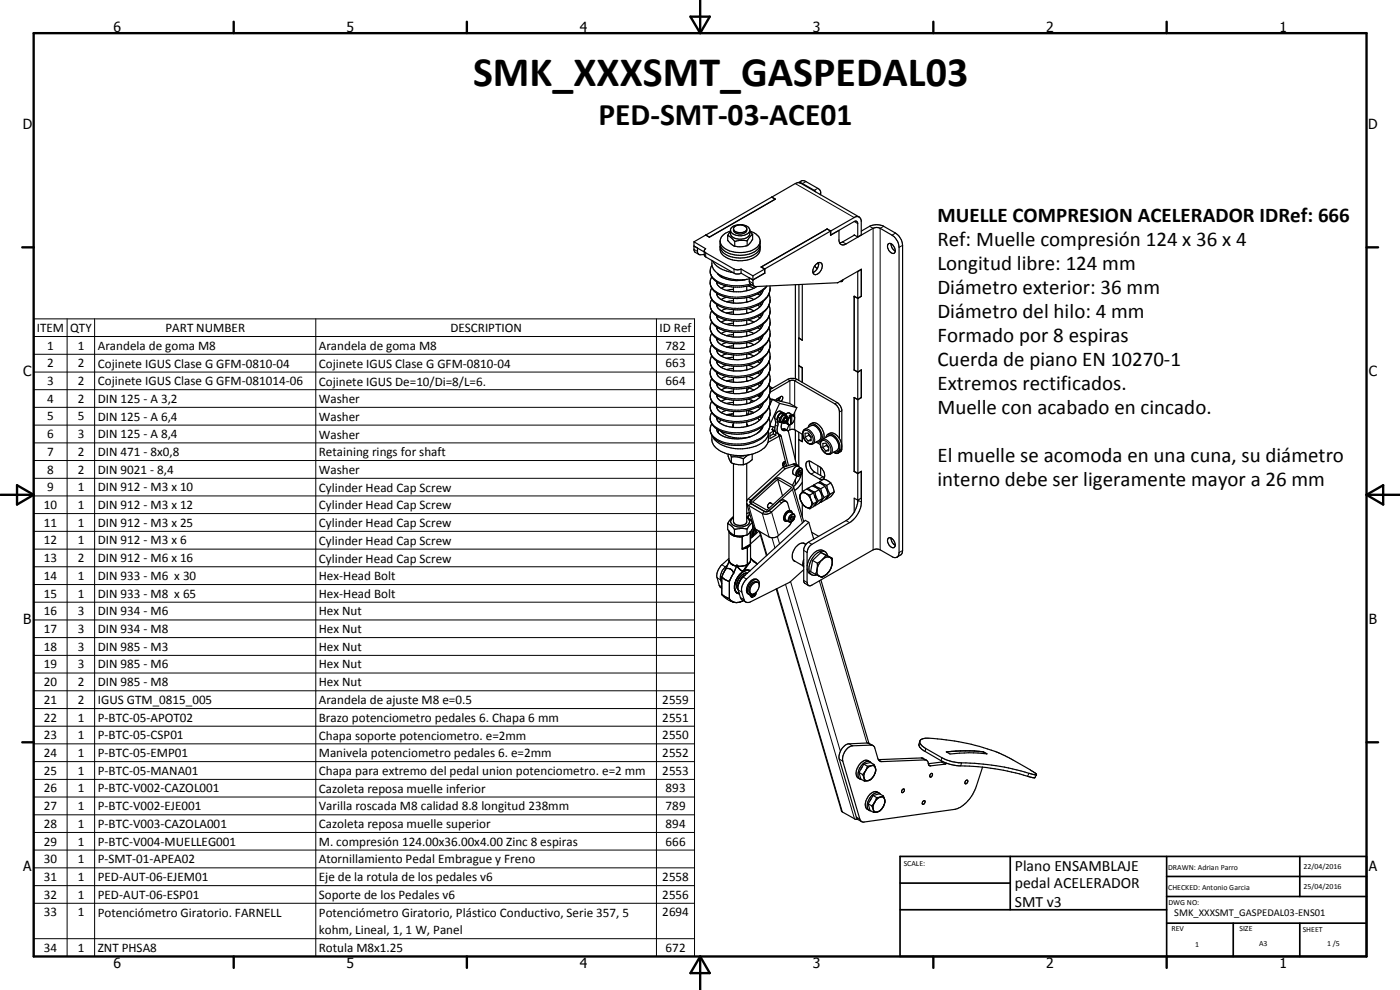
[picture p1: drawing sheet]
<svg xmlns="http://www.w3.org/2000/svg" width="420mm" height="297mm" viewBox="0 0 420 297" stroke-linecap="round" stroke-linejoin="round" font-family="sans-serif">
<g fill="none" stroke="#000" stroke-width=".35">
<path d="M231.6 59.1l1.1 .7M231.6 59.1l-19.8 11.4M231.6 59.1l1.1 .6-19.8 11.5-1.1-.7M231.6 59.1v.1M239.6 54.8l1.2-.6 1.1 .3 4 2.4 .4 .6v1M239.7 54.8l18.1 10.3M244.8 57.6l-.4-.5-3.6-2-1.3-.3-7.9 4.3M246.3 57.9l-.2 .4M208.3 72.6v2.5l.2 .5 1.3 .7M208.3 72.6l3.5 2-.4 .6M211.4 75.6l-3.1-1.8 1 .6 .1 1.5 .4 .5h1.6M211.4 75.2l.4 .7 8.5 4.8 1 .3 1.1-.3"/>
<path d="M211.4 75.2v1.3l.4 .6 8.7 5 1.1 .1 .8-.2M211.8 70.5l-3.5 2.1M211.8 70.5v.1M213.6 78.1a4.7 4.7 0 0 0 3.9 5.1 14 14 0 0 0 7.4 .5M213.7 79.6a3.7 3.7 0 0 0 2 5.4 13.1 13.1 0 0 0 9.9 .5M213.9 78.3a7.6 7.6 0 0 0 6.1 3.5M216.2 73.6a3.2 3.2 0 0 0 2.6 3.2 8.4 8.4 0 0 0 8.9-1.6l.4-.9M218.4 70.7v1.4l.8 .9 1.3 .9M218.4 70.7l1 .6 1.1 1.1M219.2 69.1a2.27 2.27 0 0 0 2.6 1.6 3.6 3.6 0 0 0 3.1-1.2 1.89 1.89 0 0 0-2-2.1 3.4 3.4 0 0 0-3.7 1.5v1.4a3.6 3.6 0 0 0 5.4 .7 1.96 1.96 0 0 0 .4-1.9M219.2 69.4l-.8 1.3M219.2 69.3a3.3 3.3 0 0 0-2.9 3.8 4.6 4.6 0 0 0 2.7 2.2 9 9 0 0 0 8-1l1-1.2 .1-.7"/>
<path d="M220.1 68.6a2.36 2.36 0 0 1 4-.1 1.62 1.62 0 0 1-2.2 1.7 1.8 1.8 0 0 1-1.8-1.2M220.1 68.6a2.38 2.38 0 0 0 3.9 .5l.1-.2M220.1 68.7v.4M220.5 72.4v1.5M224.2 72.3l-2.3-.2-1.4 .3M224.2 72.3v1.4M225 69.4l.9 1M225 69.3a3.6 3.6 0 0 1 3 4.5 5.4 5.4 0 0 1-4.7 2.7 7 7 0 0 1-6.9-2.3l-.3-1.9M225.9 70.4a3.1 3.1 0 0 1-.9 2.6 3.7 3.7 0 0 1-4 1l-.5-.1M225.9 70.4l-.9 .7-.8 1.2M228.1 73.6a3.6 3.6 0 0 1-3.2 4.3 8.4 8.4 0 0 1-8.3-1.8l-.5-1v-1.1M244.5 79.8l.8 .8"/>
<path d="M244.8 79.4a1.15 1.15 0 0 1 1.9-.2 2.53 2.53 0 0 1-2.3 3.1 1.97 1.97 0 0 1 .2-2.7zM245.4 78.9l.3 .5M245.7 78.8l-.4 1.8M248.2 68.7l-19.8 11.4 1.1 .6-3.5 2.1M248.2 68.7l1 .6M248.2 68.7l1.1 .6M248.2 68.7h.1M249.2 69.3v1.3l2.6-1.5v3.2a1.27 1.27 0 0 0 .7 1.1 1.27 1.27 0 0 0 1.4-.2l8.6-4.9 1.6 .2 3.6 2.1a4.7 4.7 0 0 1 2.1 3.6v91.6l-.4 1.2M249.2 69.3l-19.7 11.4M249.2 70.5h.1M249.3 70.5l7.1-4 .6-.2 .4 .8v4M249.3 69.3v1.2"/>
<path d="M256.4 70.6l1 .5M256.4 70.5l-4.4 2.4M257.8 65.1h-1.2l-7.3 4.2M257.8 65.1l.7 1.1v4.3l-1.1 .6M258.5 69.3l2.5-1.4a4.7 4.7 0 0 1 4.2 0l3.6 2a4.6 4.6 0 0 1 2.1 3.7l-.1 92.2-.3 .6-1.3 .8-.7 .1-4.6-2.4-.8-.2-1.1 .3-18.3 10.6a.86 .86 0 0 1-1.1 .1 .86 .86 0 0 1-.4-.9v-4M266.6 73.2l.3-.2a2 2 0 0 1 1.8 2.1 .79 .79 0 0 1-.5 1 .79 .79 0 0 1-1-.5 1.98 1.98 0 0 1-.6-2.4zM267.4 73.2v.2a2.58 2.58 0 0 0 1.3 2M213.6 83.1a3.4 3.4 0 0 0 1.2 4.7l2.7 1.3 2.7 .4M213.6 86.5a3.6 3.6 0 0 0 1.8 5.1M213.6 89.9a3.8 3.8 0 0 0 2 5.2 13.9 13.9 0 0 0 12.5-.6M213.6 93.3a4 4 0 0 0 2.8 5.5 13.6 13.6 0 0 0 11.7-.9M213.6 96.6a3.8 3.8 0 0 0 2 5.3 13.5 13.5 0 0 0 12.5-.6"/>
<path d="M215.1 84.6v.4M215.1 88l.3 1 1.1 .9M215.1 91.4l.2 .8a6.9 6.9 0 0 0 5.2 2.2 12 12 0 0 0 6.4-1.5l1.6-1.4M215.1 94.8v.2a4.4 4.4 0 0 0 4 2.6l1 .1M215.1 98.2a3.2 3.2 0 0 0 2.9 2.5l2.1 .4M215.1 85l.4 .6 .9 .9M215.3 82l1.5 1.3M215.4 91.6a13.5 13.5 0 0 0 11.9 0M215.4 84.8l-.3 .2M215.4 88.2l-.3 .1M215.4 91.6l-.3 .1M215.4 95l-.3 .1"/>
<path d="M215.4 98.3l-.3 .2M216.1 82.5l.4 .6M216.4 86.5l1.6 .6M216.5 89.9l2 .8 1.6 .2M216.5 83.1l.3 .2M216.5 83.1h-.1M216.8 83.3a11.2 11.2 0 0 0 7.3 .5M218 99.4l-1.6 .6M218 96l-1.6 .6M218 92.6l-1.6 .7M218 89.2l-1.6 .7M218 85.8l-1.6 .7"/>
<path d="M220.1 86.1v1.4M220.1 89.5v1.4M220.1 92.9v1.4M220.1 96.3v1.4M220.1 99.7v1.4M220.1 86.8l-2.1 .3M220.1 90.2l-2.1 .4M220.1 93.6l-2.1 .3M220.1 97l-2.1 .3M222.4 82l3.6 2M222.4 80.7l3.6 2.1M222.4 80.7v1.3"/>
<path d="M224.1 85.9v1.3M224.1 89.3v1.3M224.1 92.7v1.3M224.1 96.1v1.3M224.1 99.4v1.4M224.1 87l.4 .1M224.1 90.5l.4 .1M224.1 93.9h.4M224.1 97.2l.4 .1M224.5 99.4l1.8 .6M224.5 96l1.8 .6M224.5 92.6l1.8 .7"/>
<path d="M224.5 89.2l1.8 .7M224.5 85.8l1.8 .7M226 84l-1.1-.6 .1 1.6 1.3 .9M226 82.8v2.5l.2 .5 .4 .2 24.8-1.2 7.1-4v8.1M227.1 86a11.7 11.7 0 0 1-7.6 1.5l-1.5-.4M227.4 88.2l.7 .4M227.4 91.6l.7 .4M227.4 95l.7 .4M227.4 98.3l.7 .5M228.1 97.9l.4 .4M228.1 94.5l.4 .5M228.1 91.1l.4 .5"/>
<path d="M228.1 87.8l.4 .4M228.5 80.1h.1M228.5 80.1l1 .6M228.5 98.3l-1.6 1.4-2.3 1a11.3 11.3 0 0 1-4.5 .4M229.1 87l-1.6 1.1a12.6 12.6 0 0 1-4.9 1.4h-2.4M229.1 87a4.8 4.8 0 0 1-3 2.9 12.3 12.3 0 0 1-6 1M229.1 93.9l-1.1 1.6-1.9 1.2-3.2 1h-2.8M229.1 97.2l-.6 1.1M229.1 90.5l-.6 1M229.5 81.9v.1M229.5 82l-3.5 2M229.5 80.7v1.3"/>
<path d="M230.2 85.9l-1.1 1.1M230.8 88.2a5.2 5.2 0 0 1-2.7 6.3M230.8 91.6a4.9 4.9 0 0 1-1.7 5.6l-1 .7M230.8 95a5.2 5.2 0 0 1-2.7 6.3M230.8 98.3a5.2 5.2 0 0 1-2.7 6.4M231.1 85.8a5.7 5.7 0 0 1-3.8 5.8M238.7 85.5v28.1M239.8 85.4v16l1 .6M240.8 85.3v16.8l-1.1-.6M245.3 80.6l-1.3 1.2M253 83.9l-.4 .6h-.5M256.4 88.9v22.1"/>
<path d="M256.4 88.9l1.1 .6M256.4 88.9l1 .6M257.3 81.4l.1 .1M257.4 81.5v8M257.5 89.5v22.1M258.4 80.8l.1 .1M258.5 88.9h.1M258.5 88.9l-1.1 .6M258.5 80.9v8M258.5 80.9l-1.1 .6M258.5 88.9l-1 .6M213.6 100a4 4 0 0 0 2.8 5.7 14 14 0 0 0 11.7-1"/>
<path d="M213.6 106.8a3.7 3.7 0 0 0 2 5.3l2.1 .8a13.9 13.9 0 0 0 10.4-1.4M213.6 110.2a3.8 3.8 0 0 0 2.4 5.5l1.2 .4a13.7 13.7 0 0 0 10.9-1.2M213.6 113.6a3.8 3.8 0 0 0 2 5.3 13.9 13.9 0 0 0 12.5-.6M213.6 117a4 4 0 0 0 2.8 5.6 13.6 13.6 0 0 0 11.7-.9M215.1 101.6a3.7 3.7 0 0 0 3.4 2.6l2 .3a11.5 11.5 0 0 0 5.6-1l1.6-.9 .8-.9M215.1 104.9a3.5 3.5 0 0 0 3.4 2.7l1.6 .3M215.1 108.4l.2 .7a6.7 6.7 0 0 0 4.8 2.2M215.1 111.8a3.4 3.4 0 0 0 3.1 2.5l1.9 .4M215.1 118.5l.3 1 1.1 .9M215.4 101.7l-.3 .2M215.4 105.2l-.3 .1M215.4 108.5l-.3 .2"/>
<path d="M215.4 111.9l-.3 .2M215.4 115.3l-.3 .2M215.4 118.7l-.3 .2M218 119.8l-1.6 .6M218 116.3l-1.6 .7M218 112.9l-1.6 .7M218 109.6l-1.6 .6M218 106.2l-1.6 .6M218 102.8l-1.6 .6M220.1 103.1v1.4M220.1 106.5v1.4M220.1 109.9v1.4"/>
<path d="M220.1 113.3v1.4M220.1 116.7v1.4M220.1 100.4l-2.1 .3M220.1 103.8l-2.1 .3M220.1 107.2l-2.1 .3M220.1 110.6l-2.1 .3M220.1 114l-2.1 .3M220.1 117.3l-2.1 .3M224.1 102.9v1.3M224.1 106.2v1.4M224.1 109.6v1.4M224.1 113v1.3"/>
<path d="M224.1 116.4v1.4M224.1 119.8v1.4M224.1 100.6l.4 .1M224.1 104l.4 .1M224.1 107.4l.4 .1M224.1 110.8l.4 .1M224.1 114.2l.4 .1M224.1 117.6l.4 .1M224.5 119.8l1.8 .6M224.5 116.3l1.8 .7M224.5 112.9l1.8 .7M224.5 109.6l1.8 .6"/>
<path d="M224.5 106.2l1.8 .6M224.5 102.8l1.8 .6M224.7 116.4l-.6 .8M227.4 101.7l.7 .5M227.4 105.2l.7 .4M227.4 108.5l.7 .5M227.4 111.9l.7 .5M227.4 115.3l.7 .4M227.4 118.7l.7 .4M228.1 118.3l.2 .2M228.1 114.9l.4 .4M228.1 111.5l.4 .4"/>
<path d="M228.1 108.1l.4 .4M228.1 104.7l.4 .5M228.1 101.3l.4 .4M228.1 118.3l-.4 .6 .6-.4M228.3 118.5l.2 .2M228.5 118.7l-1.6 1.4a11.4 11.4 0 0 1-6.4 1.4h-.4M229.1 100.6l-.6 1.1M229.1 107.4a7.3 7.3 0 0 1-6.6 3.9h-2.4M229.1 110.8a4.8 4.8 0 0 1-3 2.9l-2.8 .9-3.2 .1M229.1 114.2a7.2 7.2 0 0 1-6.2 3.8l-2.4 .1a6.9 6.9 0 0 1-5.3-2.3l-.1-.7M229.1 117.6l-.6 1.1M229.1 104l-.7 1.3-1 .9a10.8 10.8 0 0 1-6.3 1.7h-1"/>
<path d="M230.8 118.7l.3 1.9-.3 1.4M230.8 101.7a5.3 5.3 0 0 1-2.7 6.4 12.7 12.7 0 0 1-13.7-.3 3.4 3.4 0 0 1-.8-4.4M230.8 105.2a5.2 5.2 0 0 1-2.7 6.3M230.8 108.5a5.3 5.3 0 0 1-2.7 6.4M230.8 111.9a5.2 5.2 0 0 1-2.7 6.4M230.8 115.3a4.9 4.9 0 0 1-1.7 5.6l-1 .8M231 116l.8 .5M231 117.7l6.1-3.4 1-.2 12.4 7.1 .7 .6 .7 1.5v8.3M231.1 119.7h.2M231.1 116.5h.6M231.1 116.9l5.5-3.2 1.7-.2 .9 .3 12.3 7.1 .6 .8 .5 1.2v12l-.2 .6-.9 .5M231.2 119.7l.5 .4"/>
<path d="M231.2 119.7v.1M231.3 119.7l.5 .2M231.8 119.8l5.2 1.3 2.1 1.2M231.8 119.8l2.2 1.2M231.8 119.8l-1 2.3M233.6 119.4l-.1 .7M234.2 119l-.3 .8-.6 .4M239.7 101.5v8.2l1.1 .6v4.5M239.7 109.8l1.1 .6M239.7 109.8v4.4M239.8 109.7l-.1 .1M239.8 101.4l-.1 .1"/>
<path d="M256.4 111l1.1 .6M256.4 111l1 .7M256.4 119.3l1.1 .6M256.4 111h.1M257.4 119.9l-1-.6v22.2M257.4 111.7v8.2M257.5 111.6l1-.6v8.3M257.5 119.9v22.1M258.4 119.3h.1M258.4 111h.1M258.5 111l-1.1 .7M258.5 111v8.3l-1.1 .6"/>
<path d="M258.5 119.3l-1 .6M213.6 120.4a3.8 3.8 0 0 0 2 5.2l.8 .4M213.6 123.8a4 4 0 0 0 2.8 5.6 13 13 0 0 0 13.6-2.6l.8-1.4M213.6 127.2a3.3 3.3 0 0 0 .3 3.8M213.6 130.6a4.9 4.9 0 0 0 3.9 5.3l1.2 .4 2.7 .4M215.1 121.9a3.3 3.3 0 0 0 3.1 2.6l1.9 .3M215.1 125.3v.2a3.7 3.7 0 0 0 3.4 2.5l2 .3 2-.1a8.7 8.7 0 0 0 6-2.7M215.1 128.7l.4 1.1M215.4 122.1l-.3 .2M215.4 125.5l-.3 .1M215.6 129v.8M216.2 129.3a9.1 9.1 0 0 0 9.1 1.7"/>
<path d="M216.4 126l-.6 .7M216.5 120.4l1.7 .7 1.9 .4M218 123.1l-1.6 .7M218.5 136.2l.4 1.6 .6 1.1M219.2 136.4l.3 .7M219.5 137.1h1.8l1.8 .6M219.5 138.9l1.4 .4 2.2 .1M219.5 137.1v1.8M220.1 120.1v1.4M220.1 123.4v1.4M220.1 126.9v1.3M220.1 127.1l-.2 .6 .1 .5"/>
<path d="M220.1 124.2l-1.5 .4M220.1 120.7l-2.1 .4M220.1 124.1l-2.1 .4M220.9 136.7h.5M221.4 136.7l1.7 .1M223.1 136.7v.1M223.1 137.7v1.7M223.6 136.7l-.5 .1M224.1 127.1l.3 .8M224.1 139.1v17.6a2.47 2.47 0 0 1-3.9 0l-.1-17.6M224.1 123.2v1.3M224.1 126.6v1.3"/>
<path d="M224.1 139.1l-1 .3M224.1 124.2l.8 .1M224.1 121l.4 .1M224.5 123.1l.9 .3M224.7 123.2v1.1M224.8 136.4l-1.7 1.3M224.9 124.3a11.5 11.5 0 0 1-4.8 .5M225.4 123.4l.9 .4M225.4 123.4v.8M225.6 120.1l-.5 .8M225.8 136.2v1.7l-1.7 1.2M226.2 123.7l-.2 .2"/>
<path d="M227.4 125.5l.6 .6M227.4 122.1l.7 .5M228.1 125.1a13.6 13.6 0 0 1-11.7 .9M228.1 125.1l.4 .4M228.1 121.7l.4 .4M228.5 122.1l-1.6 1.3-2 .9M228.6 128.1a5.5 5.5 0 0 1-4.7 3.3 9.8 9.8 0 0 1-8.3-1.4v-.2M228.6 128.7l-1.3 1.3M228.6 128.1v.6M229.1 121l-.6 1.1M229.1 127.8l-.5 .9M229.1 124.4l-.6 1.1"/>
<path d="M230.6 129.3a4.3 4.3 0 0 1-3.2 4.3 12.4 12.4 0 0 1-12.7-1.5l-.8-1.1M230.6 129.8v2a4.9 4.9 0 0 1-3.8 4.1l-2.6 .7-2.8 .1M230.8 125.5a5.3 5.3 0 0 1-2.7 6.4 12.7 12.7 0 0 1-13.7-.4l-.5-.5M230.8 122.1a4.8 4.8 0 0 1 0 3.3M230.8 122l-1 1.7-1.7 1.4M230.9 121.7h.1M231.1 127.8l1.4 .4M232.1 128.1l-.4 .8 .5 .4M232.1 129.4v.8M232.1 130.2l.7 .4M232.1 130.2l-1 .6M232.2 129.3l.5 .2"/>
<path d="M232.2 129.3l-1.1 .7v1.6l1.7-1M232.8 120.1l1.5-1.1a.46 .46 0 0 1 .7 .1 .46 .46 0 0 1-.1 .7l-.6 .6M232.8 129.7v.9M232.8 129.7l1 .6M233.5 125.2v1.3l.5 .2M233.5 125.2l.5 .3M233.6 130.2l2.5 9.7M233.8 130.9l-3.3 1.9M234 125.5v1.2M234 121l5.1 1.3M234 121l-2.9 6.3M234 126.7l.9 .1"/>
<path d="M234.4 124l-.9 1.2M234.4 124h1l.5 .2M234.4 124l.5 .2M234.6 128.7l.3 .1M234.6 128.8l.5 .4 1.1-.1 .4 .4 2.4 9.9M234.8 126.8l-.4 1.3 .2 .7M234.8 128.8h.1M234.9 128.8l.5-.1 .9 .5M234.9 128.8h-.3M234.9 124.2h1M234.9 124.2l-.9 1.3M235 123.8a1.79 1.79 0 0 0-1.8 2.2 4.7 4.7 0 0 1 0 2.9 1.71 1.71 0 0 0 1.1 1.8l2.3 9"/>
<path d="M235 123.8a1.51 1.51 0 0 0-1.7-.2 1.51 1.51 0 0 0-.8 1.5l.2 2.5a2.23 2.23 0 0 0 .1 2.1M235 123.8l.2 .2M235.3 138.6l-.4 .6v.4l.3 .3M235.3 138.6l-.4 .7M235.5 125.4a.4 .4 0 0 1 .6-.1 .4 .4 0 0 1 .1 .6 .53 .53 0 0 1-.4 .7 .53 .53 0 0 1-.6-.5zM235.6 125.5l.4-.1a.7 .7 0 0 1-.6 1l-.1-.5zM235.7 126.9a1.34 1.34 0 0 0 .5-2 1.36 1.36 0 0 0-1 2.1M235.7 126.9l-.5 .1M235.7 126.9l.8 .5M235.7 138.5l-.4 .1M235.8 138.7l-.5 .8-.1 .6M235.9 124.2l.1 .6"/>
<path d="M236 139.5l-.2 .5M236.3 124.9l-.6-.3a1.32 1.32 0 0 0-1.1 2l.5 .3M236.3 126.2v.8l.3 .4M236.5 129.3l.9-.5h.7l2.8 1.5M236.6 127.4l.2 .1M236.8 127.5l-.7 1.5M236.8 123.9l1.4 .7M236.9 124l-.4-.1-.6 .3M236.9 124h.2M237.2 124.8l.1 .2a1.59 1.59 0 0 0-.6 2.3l.6 .1M237.2 124.8l-.7 .9M237.3 127l.3 .2"/>
<path d="M237.3 124.5l.2 .1M237.3 127.4l-.5 .1M237.3 124.5l-.4 .2 .3 .1M237.3 124.5v2.9M237.5 124.6l.1 .2M237.5 124.6h.6M237.6 124.8v2.4M237.6 124.8h.6l.3 .5M238.1 124.6a1.73 1.73 0 0 1-.5 2.6M238.7 129.1v8.9M239.1 122.3l-1 2.3M239.5 139.7l-1.2-.5-3.3 1"/>
<path d="M239.7 129.7v2.2l1.1 .6M239.7 132v7.9M239.8 131.9l-.1 .1M240.8 130.3v2.2l-1.1-.5M241.2 129l2.2-1.3a2.78 2.78 0 0 1 2.9 2.6l.1 1-.3 .7-2.1 1.1a1.92 1.92 0 0 1-2.5-1.1 2.5 2.5 0 0 1-.3-3zM241.6 131.2v-1.2l.9-.1 .9 1.1v1.2l-.9 .1M241.6 131.2l.9 1.1M242 138.7l.9-.4 3 1.7a2.69 2.69 0 0 1 1.1 3.8h-.8l-2.8-1.6a3.1 3.1 0 0 1-1.4-3.5zM242.6 128.2a1.38 1.38 0 0 1 1.1-1.1 1.38 1.38 0 0 1 1.4 .6 3.8 3.8 0 0 1 1.4 4.4M242.7 130.6l.7 .8M242.7 130.6l-1.1 .6M242.8 130.2l-.1 .4"/>
<path d="M243 138.4a3.4 3.4 0 0 0 1.5 3.2l2.9 1.7M243.2 127.3a2.35 2.35 0 0 1 3.5 1.3 3.7 3.7 0 0 1 .5 3.1M243.4 131.8l-.9 .5M244.9 132.6l1.3 .8M246.3 132.4l-.1 .1M246.4 132.3l-.6 .3-.7-.1M246.4 132.2l-.1 .2M246.5 132.1l2.2-1.3a2.84 2.84 0 0 1 3 2.6l-.1 1.2-.2 .4-2.1 1.2a2.49 2.49 0 0 1-2.9-2l-.2-.6 .1-1.2M246.5 132.1l-.1 .1M247 134.2v-1.1l.8-.1 .9 1.1v1.2h-.9M247 134.2l.8 1.1M248 133.6l.7 .8"/>
<path d="M248 133.6l-1 .6M248.1 133.3l-.1 .3M248.4 130.3a2.88 2.88 0 0 1 3.3 2.3 2.15 2.15 0 0 1-.3 3M248.4 130.3l-.5 .9M248.4 130.3a2.14 2.14 0 0 1 3.3 .9l.2 .4M248.7 134.8l-.9 .5M251.4 135.6h-1.1M251.9 131.6l.7 2.2M251.9 135.3a.93 .93 0 0 1-.7 .8 .93 .93 0 0 1-1-.4M252.6 134.1l-.4 1-.8 .5M218.4 157.1v1.7l.7 1 1.3 .9M218.4 157.1l1.3 .8 .7 1"/>
<path d="M220.1 155.4a1.24 1.24 0 0 0-.8 1.3 1.24 1.24 0 0 0 1.1 1.1 4.1 4.1 0 0 0 3.7-.2 1.19 1.19 0 0 0 .9-1.1 1.19 1.19 0 0 0-.9-1.1M220.1 155.1l-1.1 1-.6 1M220.4 158.9v1.8M224.2 158.7l-1.9-.2-1.9 .4M224.2 158.7v1.8M224.6 155.4l1 1.1M224.8 154.6l-.7 .6 .5 .2M224.9 153.9l-.8 .2M225 154.1l-.4 1.3M225.1 159.6h.1M225.2 159.5v8.8l-.2 .5-.7 .5M225.4 150.9l.1 .2"/>
<path d="M225.6 156.2v.3M225.6 159v2.3M225.6 159l-1.4 1.5M225.6 156.5l.3 .3M225.9 156.8v1.8l-.3 .4M225.9 156.8l-.9 .7-.8 1.2M225.9 150.6l7.5-6.8 4.2 2.5-7.4 6.8zM226.3 158.4l-.4 1.2-.1 1.5M226.5 158.5l-.4 .9-.1 1.6M226.6 158.7l-.5 2.1M226.9 158.9l-.4 1.6M227.2 159l-.3 1.1"/>
<path d="M227.8 159.3l-2.6 2.3M227.9 159.4l2.1 7.4M229.5 153.5h.3M230.4 152.1l.4 .3M231.2 150.9l.8 .5M231.4 151l-.1-.1a.81 .81 0 0 0-.8 .5 .81 .81 0 0 0 .2 .9M233.4 143.8l1.5 5M235 140.2l.7 .4M235 140.2l-10.4 9.4-.5 .8M235.7 140.6l-10.6 9.8 .1 .6 4.2 2.5M236 150.5l.4 .5 .6 2.2M236 150.5l-.4-.1-.7 .3-3.3 2.9a2.67 2.67 0 0 1-2.8 .5l-4.3-2.5-.4-.6 1.7 5.7"/>
<path d="M237.2 155.8l.4 .3M237.4 153.3a1.95 1.95 0 0 0-2.2 2.2l.5 .9M237.6 156.6l-.7 1.1-3.3 3a2.62 2.62 0 0 1-2.8 .4l-4.2-2.5-.7-1.6M237.6 154.9v.4M237.6 155.3l-.4 .4M237.6 155.3l.5 .2M237.8 145.6l-3.6-2-1.3-.1-7.2 6.5-.3 .6 .1 .6 3.8 2.2a1.16 1.16 0 0 0 1.5-.2l3.5-3.1 .8-.1 .9 .5M237.8 145.6l.4 .5M237.8 154a.89 .89 0 0 0-.8-.8 .89 .89 0 0 0-.9 .6 1.78 1.78 0 0 0-.3 2.6l.6-.1M238.1 155.5v-.6h-.5l-.4 .5v.6l.4 .1M238.1 155.5l-.5 .6M238.2 146.1l-.4 .8-7 6.4-.8 .2"/>
<path d="M238.2 146l3 10.5M238.4 140.4l1-.5 1.2 .6a1.54 1.54 0 0 1 0 1.7 1.54 1.54 0 0 1-1.5 .7l-.9-.6a1.47 1.47 0 0 1 .2-1.9zM238.7 143.9v1.6M239.2 142.9l-1.4 2.7M239.5 142.1l.4 .3M239.8 140.1l-.4-.5h-.4l-3.3 1M239.8 141.6l-.3 .4M239.8 141.6l.5 .2M239.8 141.2v.4M240.1 149.6l.4 .9M240.3 148.2l-.3 .6 .1 .8M240.3 148.2l-.2 1.3"/>
<path d="M240.3 141.8l.1-.6-.5-.1-.4 .5v.7l.4 .1M240.3 141.8l-.4 .6M240.4 148l-.1 .2M240.4 150.5l.4 .6M240.5 150.5l.5 .9 .8 .7M240.6 141.9a7.7 7.7 0 0 1-2.4 4.1M240.8 141.5v6.1M240.8 151.2v3.9M240.8 144.7l-1.2 1.6-1.1 .9M240.8 147.6l-.4 .4M240.9 151.2l.2 .3M241 147.4l-.2 .2"/>
<path d="M241 147.4l.6 .5M241 147.4l1.1-.7 2 1.2M241.6 147.9l.5 .3M241.6 147.9l-1.1 .1M241.6 151.9l.2 .2M241.8 152.1l.3 .2M242.1 148.2l.9 .3M242.1 148.2l1.1 1.4M242.1 152.3l.9 .4M242.5 146.5l1.2-.7 2.1 1.1M242.5 146.5l.7 .5 1.3 .7M242.5 146.5l-.3 .3"/>
<path d="M242.7 156.7l-18.6 17a4.3 4.3 0 0 0-1.5 3.9l.8 2.5 .5 .6M242.7 156.7l-1-.6-18.7 17-1.3 1.9M242.7 156.7l1.5 5.1M243 148.5l.3 1.1M243.2 149.6l.4 1.3-.2 1.1M243.3 149.6l.7 1.6M243.4 152l-.4 .7M243.4 152l-.5 .4-.8-.1M243.6 159.7l2.1 1.2M244 151.2l-.6 .8M244.1 147.9l1 2.6M244.1 147.9l-1.1 .6"/>
<path d="M244.3 145.5l.8 .6 1.2 .5M244.3 145.5l1.2-.7 2.1 1.1M244.3 145.5l-.3 .3M244.3 151.7l.2 .1M244.4 148.8l.4 .7M244.5 148.9l.2 .5M244.5 147.7l.3 1.1 .8 1.5M245.1 150.5l-1 1.5-1.1 .7M245.1 150.5l-1.1 .7M245.6 150.3l-1.1 1.5M245.8 146.9l-1.3 .8M245.8 146.9l.5 1 .5 1.7"/>
<path d="M246.1 144.4l1.2-.6 .9 .3 1.1 .8M246.1 144.4l.8 .7 1.2 .5M246.1 144.4l-.4 .4M246.1 150.7h.2M246.3 140.3v2.4M246.3 146.6l.4 1.4 .6 1.3M246.8 149.6l-1 1.4-1.3 .8M246.8 149.6l-1.2 .7M247.3 149.3l-1 1.4M247.6 145.9l.7 1.6 .3 1.1M247.6 145.9l-1.3 .7M247.9 149.6l.2 .1"/>
<path d="M248.1 145.6l.3 1.4 .7 1.3M248.6 148.6l-1 1.4-1.3 .7M248.6 148.6l-1.3 .7M249.1 148.3l-1 1.4M249.3 144.9l.7 1.2 .3 1.5M249.3 144.9l-1.2 .7M250.3 147.6l-1 1.4-1.2 .7M250.3 147.6l-1.2 .7M256.4 141.4l1.1 .6M256.4 141.5l1 .6M256.4 141.4v.1M257.4 142.1v8.6"/>
<path d="M257.5 142l1-.6v9.3a7.8 7.8 0 0 1-3.5 6.1l-11.3 6.5a3 3 0 0 0-1.5 2.5v4M257.5 150.1a8 8 0 0 1-3.6 6.1l-11.3 6.5a3.6 3.6 0 0 0-1.4 2.1v9.6l.3 .6 1.1 .7M258.4 141.5h.1M258.5 141.5v8l-1.1 .6-1-.6v4.2M258.5 141.5l-1.1 .6M216.6 173.1l1 .8 1.3 .6M216.6 173.1v5.2M216.6 178.3l1 .8 1.3 .5M216.6 178.3a6.5 6.5 0 0 0 3.8 2.4M217.9 170.6a1.92 1.92 0 0 1 2.3 1.3M217.9 170.6l-1.3 2.5M218.4 169.5a4.6 4.6 0 0 0-1.8 5.6"/>
<path d="M218.8 167.6l-2.1 1.9a4.3 4.3 0 0 0-1.5 3.9l.6 2.2 .8 .9M218.9 174.5v5.1M218.9 179.6a2.94 2.94 0 0 0 4.2 .6M219 168.7l-.1-.4-1 2.3M219 168.7l1 .8M219 168.7l.8 .8M219 168.7l.3 .3M219.4 169.2l.4 .3M219.8 169.5l1 .3M220 169.5l.8 .3M220 169.6l.8 .2M220.2 171.9l-1.3 2.6"/>
<path d="M220.5 176.1l.3 1.2 .5 .5M220.5 176.1h-.1M220.5 176.4l.1 .7M220.5 176.9l.4 .8M220.5 175.3v1.6M220.5 175.4l-.1 .4M220.5 175.4v.5M220.5 175.3v.8M220.6 177.2l.3 .5M220.6 174.9l-.1 .4M220.7 177.2l.2 .3M220.8 174.4l-.2 .5"/>
<path d="M220.9 177.7l.4 .4M220.9 174.2l-.4 1.2M220.9 174.1l-.4 1.3M220.9 177.5l.4 .3M221 174l-.4 .9M221.1 175.7l.4 .1M221.1 175.7l.3 1M221.2 169.6l-.4 .2M221.2 169.6v.2M221.2 169.8l1.3 1.4h.7M221.2 169.6l-1 2.3M221.3 177.8l.5 .2"/>
<path d="M221.3 178.1l.6 .1M221.3 178.1l-.2-.2 .8 .2M221.3 173.3l-.4 .9M221.4 176.8l.1 .1M221.4 173.2l-.4 .8M221.4 173.1l-.5 .9M221.5 175.8l.1 1.2 .6 2.3 .4 .6 1.2 .7M221.6 173.8l-.5 1.8 .3 1.2M221.9 172.5l-1 1.6M222 172.4l-.6 .8M222.1 173.1l-.3 .4M222.1 173.1l-.8 1.5-.2 1.1"/>
<path d="M222.2 172.2l-.3 .3M222.6 172.6l-.5 .5M222.7 161v3.7M222.7 161a3.5 3.5 0 0 1-3.9-1.7l.1 9.1M223 171.5l-.8 .7M223.2 171.4l-1.3 1.1M223.2 171.4l-.6 .5M223.3 160.7l-.6 .3M223.5 172l-.9 .6M223.7 172.5a4.5 4.5 0 0 0-2.2 3.3M224.1 164.3l-1.4 .4M224.2 160.5l-1.9 .3-1.9-.1"/>
<path d="M224.3 171l.7 .2M224.3 164.2v5.1M224.3 169.3l-1.4 .5h-1.7M224.3 169.3l-1.1 1.9M224.3 171l-1 .3-1.1 .9M224.3 172h-.8M224.4 171l-1.2 .4M224.4 169.3h.1M224.7 164l-.5 .3M224.9 163.7a3.3 3.3 0 0 1-2.2 1M225 171.3l-.8-.2-1 .3M225 168.7l-1.8 2.5"/>
<path d="M225.1 163.5l-.2 .2M225.2 178.5v.4l.4 .3M225.2 163.3l-.1 .2M225.2 163.3l-.3 .4M225.2 163.3l-2.5 1.4M225.2 167.4l.9 1.1 1.1 .8M225.7 168l1.4 1.1M225.8 178.7l.2 .1M226 178.8v.4h-.4M226 178.3l-.2 .4M226.1 178.4v.4l.3 .1M226.1 178.4l.3 .2"/>
<path d="M226.3 178.2l-.2 .2M226.4 178.6v.3M226.5 178.1l-.1 .5M226.9 177.8v.5l-.5 .6M227.3 174a2.74 2.74 0 0 0-2.9 2.5 1.29 1.29 0 0 0 1.1 2l.1 .7M227.3 174l.6 .8v.9M227.4 174a1.97 1.97 0 0 0-2.7 1.1 2.19 2.19 0 0 0-.1 3.1l.2 .2M227.4 174.8a1.68 1.68 0 0 0-2.4 1.2 1.45 1.45 0 0 0 .5 2.2M227.9 175.7l-.1-.5a1.14 1.14 0 0 0-1.1-.5 1.14 1.14 0 0 0-.9 .7 1.78 1.78 0 0 0-.1 2.9h.3M227.9 175.7a3.1 3.1 0 0 1-1.9 2.6M228.2 160.5l-3 2.7M232.9 176.7l19.6 66.7 4.1 2.4h.8"/>
<path d="M238.2 168.1l2.8 1.7M241.1 162.9l.7 .5M241.2 167.9l-.3 1.1 .3 1.2M241.2 169v.9M241.2 170.9l-4.1 3.8-11.9 5.9-1.3 .1M241.7 163.2a1.94 1.94 0 0 0-2.7 .8 3.1 3.1 0 0 0-.5 4.4h.2M243.6 172.5l.5 .1 1-.1M243.9 168.1l-.6 3.4 1.5 .8M243.9 168.1l1.4 .9M244.8 172.3l.9 .5M245.2 170.8l-.4 1.5M245.2 170.8v1l.5 1"/>
<path d="M245.3 169l-.1 1.8M245.7 172.8l.2 .1M246.4 165.8l1.5 .8M246.4 165.8l-2.5 2.3M246.4 165.8l3.4 1.8M246.4 174l14.4 49M246.5 168.2l-1.2 .8M246.5 168.2l-.9 1.4-.4 1.2M246.8 167.9l-.3 .3M247.6 165.5a2.45 2.45 0 0 0-3.4 .5 5.1 5.1 0 0 0-1.6 5.7l1 .8M247.9 166.6l-1.1 1.3M247.9 166.6l1.1 .6"/>
<path d="M248.2 172.2l-1.5 1.1-.8-.4M248.2 172.2a2.17 2.17 0 0 1-2.3 .7M248.4 166.8a1.69 1.69 0 0 0-1.2-1.5 1.69 1.69 0 0 0-1.8 .5 5.4 5.4 0 0 0-2.2 6.3l.4 .4M249 167.2l.8 .4M249 167.2a1.84 1.84 0 0 1 .7 2.1M249 167.2a2.15 2.15 0 0 0-2.2 .7M249.4 170.5l-.4 .7M249.7 169.3l-.5 1.6-1 1.3M249.8 167.6l-.1 1.7M266.6 161.5a1.72 1.72 0 0 1 2.1 1.9 .79 .79 0 0 1-.5 1 .79 .79 0 0 1-1-.4 2.19 2.19 0 0 1-.6-2.5zM267.4 161.4l.3 1.3 1 .9M257.8 231.8l1.1 .6"/>
<path d="M257.8 231.8l.5 2 1.1 .6M258.7 230.3l-.4 .5M258.9 232.4l.5 1.3M259.2 229.3l1.1 .6M259.2 229.3l-1.4 2.5M259.2 229.3l2-.5 1.1 .6M259.4 233.7v.7M259.4 233.7l.5 .5h.7M259.6 231.5l-.7 .9M259.6 231.6l-.4 1.3 .2 .8M259.8 231.3l-.2 .3M260.3 229.9l1.9-.2 .5 .8"/>
<path d="M260.3 229.9l-.5 1.4M260.6 234.2l-1.2 .2M260.8 223l-6 .2a4.1 4.1 0 0 0-2.9 4.6l5.4 18M260.8 223l1.2 .7M261 234.1l-.4 .1M261.1 228.6a2.92 2.92 0 0 0-3.2 2.1l-.3 .7a1.64 1.64 0 0 0 1 2.5M261.1 228.6a1.83 1.83 0 0 0-2.7 .3 3.6 3.6 0 0 0-1.1 4.4l.8 .5M261.1 228.6l.3 .3M261.4 239.6l-.3 .6M262 238.7l1.1 .6M262 238.7l-1.4 2.5M262 238.7l2-.5 1.1 .6"/>
<path d="M262.1 233l-.7 .8-.8 .4M262.1 233l-1 1M262.3 229.4l-.2 .1a3.6 3.6 0 0 0-2.3 1.8M262.3 229.4l.4 1.1M262.3 232.7l-.2 .3M262.7 230.5a2.27 2.27 0 0 1-.4 2.2M262.7 230.5l.1 .4M262.8 231l-.5 1.7M263.1 239.3l-.4 1M263.6 227.9l13.1-.5 1.4 .7M263.9 238a2.24 2.24 0 0 0-3.5 1.2 2.68 2.68 0 0 0-.1 3.6l.6 .4M263.9 238a2.99 2.99 0 0 0-3.4 2.5 2.35 2.35 0 0 0 .3 2.7"/>
<path d="M263.9 238l.3 .3M265.1 238.8l-2 .5M265.1 238.8l.4 1.1M265.5 239.9a1.23 1.23 0 0 0-1.1-.9 1.23 1.23 0 0 0-1.2 .8l-.5 .5M265.5 239.9l.1 .8-.6 1.4M265.5 239.9v1.2l-.5 1M270.8 237l.4-.3a.56 .56 0 0 1 .1 .7 .56 .56 0 0 1-.7 .3zM276 222.4l-.2 .9a2.89 2.89 0 0 0 1.9 2.2l4.7 2.8a13.6 13.6 0 0 0 5.9 1.5 84 84 0 0 1 22 3.6l.3-.1 .5-.9M276 222.4a2.76 2.76 0 0 0 1.8 2.2l5.1 2.9a13.4 13.4 0 0 0 5.4 1.4 77 77 0 0 1 22.1 3.6l.7-.1M276 222.4l.9-.7a49.6 49.6 0 0 1 14.6 1.6l7.2 2.2 2.9 1.2 8.5 4.8 1 .9M278.6 229.2l-.2-.8-.6-.4-13.4 .5-.7-.4-1.2-3.9-.6-.6-6 .2a4.2 4.2 0 0 0-3 4.6l5.2 17.4 .5 .7M279.2 232.3l.4-.3 .3 .2-.1 .5-.5 .5-.3-.4z"/>
<path d="M282.9 228.5l-4.3 .7M284 229l-.3 .3-4.4 .5-.5-.1-.2-.5M289.9 234.2l.4-.1a.65 .65 0 0 1 0 .7 .65 .65 0 0 1-.7 .3v-.4zM291.1 225.3l-7.1 .3M293.8 225.5l-4.1-.2-5.7 .3 1.1 .6 5.7-.4 5.4 .4-1.1-.6M293.8 225.5l1.3 .1M293.8 225.4l1.3 .2M294.9 230.2l-1.9 5.7a9.9 9.9 0 0 1-6.7 7l-27.2 3.8-.5-.2M295.1 225.6l1.1 .6M295.1 225.6h.1M257.3 245.8l1.3 .7M260.6 241.2l1.1 .6"/>
<path d="M260.6 241.2l.5 2 1.1 .6M260.8 243.2l.5 .1M261.7 241.8l.5 1.3M262.1 243.1l.1 .7M262.2 243.1a.95 .95 0 0 0 1.1 .5M262.5 240.7l-.5 1.3 .1 1.1M262.5 240.7l-.8 1.1M262.7 240.3l-.2 .4M263.3 243.6l-1.1 .2M265 242.1l-.9 1.1-.8 .4M276.9 240.5l.5-.3a.57 .57 0 0 1 .1 .8 .57 .57 0 0 1-.7 .2z"/>
<circle cx="237.1" cy="155.1" r="1.47"/>
</g>
<g fill="none" stroke="#000" stroke-width=".3">
<path d="M238.7 55.1l17.7 10.2M241.9 54.5l-1.1 .6M245.4 56.5l-1 .6v.2M208.3 74.8l1 .6M211.8 75.9v1.2M245.4 78.9h.1M252.8 72.6l1.1 .6M256.4 66.5l1 .6M261 67.9l1 .6v96.5M265.2 67.9l-1.1 .6v96.5M268.8 69.9l-1.1 .7M270.9 73.6l-1.1 .6"/>
<path d="M10.1 95.7h198.3v191.3h-198.3zM20.1 95.7v191.3M28.4 95.7v191.3M94.8 95.7v191.3M197 95.7v191.3M213.1 81.4a5.3 5.3 0 0 0 4.8 4 15.4 15.4 0 0 0 7.3-.2M213.1 84.8a4.6 4.6 0 0 0 4.1 3.8 13.3 13.3 0 0 0 12.8-2.7M220.3 80.7v1.3M224.9 84.4l1.1 .6M231.1 86.5a6.7 6.7 0 0 1-5.5 5.4 12.4 12.4 0 0 1-11.6-1.7l-.6-.9-.3-1.1M231.1 89.9a6.3 6.3 0 0 1-4.8 5.1 13.1 13.1 0 0 1-11.9-1.1l-1-1.2-.3-1.1M231.1 93.3a5.6 5.6 0 0 1-4 4.8 13 13 0 0 1-5 1.2 13.1 13.1 0 0 1-5.7-.8 4.2 4.2 0 0 1-3.3-3.5"/>
<path d="M231.1 96.6a6.3 6.3 0 0 1-4.8 5.2 13.2 13.2 0 0 1-11.9-1.1 2.95 2.95 0 0 1-1.3-2.4M245.4 80.4l-.2 .1M10.1 101h198.3M10.1 106.3h198.3M10.1 111.6h198.3M10.1 116.9h198.3M231.1 100a6.3 6.3 0 0 1-4.8 5.2 15.9 15.9 0 0 1-6.4 .8l-1.6-.2a6.8 6.8 0 0 1-5.1-3.4l-.1-.7M231.1 103.4a6.5 6.5 0 0 1-5.1 5.3l-2.6 .6-3.5 .2a8.5 8.5 0 0 1-6.5-3.2l-.3-1.1M231.1 106.8a6.6 6.6 0 0 1-5.1 5.3 13.4 13.4 0 0 1-11.6-1.2 3.3 3.3 0 0 1-1.3-2.4M231.1 110.2a6.7 6.7 0 0 1-5.5 5.5 12.7 12.7 0 0 1-11.4-1.6l-.8-1.1-.3-1.1M231.1 113.6a5.6 5.6 0 0 1-3.6 4.7 13.6 13.6 0 0 1-13.1-.6l-1-1.2-.3-1.2M231.1 117v.6a5.7 5.7 0 0 1-3.6 4.1l-2.8 1-2.1 .3a12.4 12.4 0 0 1-7.4-1.4 3.5 3.5 0 0 1-2.1-2.9"/>
<path d="M236.4 113.8l.7 .5v6.8M239.2 113.8l-.7 .5v7.6M10.1 122.2h198.3M10.1 127.6h198.3M10.1 132.9h198.3M10.1 138.2h198.3M230.9 121.7h.1M231.1 120.4a6.3 6.3 0 0 1-4.8 5.2 14.6 14.6 0 0 1-10.2-.1l-.3-.2a4 4 0 0 1-2.7-3.2M231.1 123.8a6.3 6.3 0 0 1-4.8 5.1l-3.3 .9h-3.5a8.1 8.1 0 0 1-6.1-3.2l-.3-1.1M231.1 127.2a6.3 6.3 0 0 1-4.4 5 15.2 15.2 0 0 1-8.4 .8 6 6 0 0 1-5.1-3.7l-.1-.4M231.8 128.8l.9 .6M232.5 125.6l.7 .4"/>
<path d="M232.7 127.6l.7 .3M232.7 126.4l.8 .5M233.6 120l.7 .4M233.8 130.6l.7 .4M235.1 128.7l.7 .5M237.1 127.4v1.5M238.1 139.2l.7 .4M238.5 123.7v5.2M241.3 129.3a2.35 2.35 0 0 1 2.7 2.4 1.06 1.06 0 0 1-.5 1.4 1.06 1.06 0 0 1-1.4-.5 2.81 2.81 0 0 1-.8-3.3zM241.5 128.8a2.78 2.78 0 0 1 2.9 2.6v1.2l-.4 .5M245.4 139.7v2.5M246.6 132.3a1.67 1.67 0 0 1 2.3 1.2 1.95 1.95 0 0 1 0 2.6 2.52 2.52 0 0 1-2.6-2.2v-.9z"/>
<path d="M246.8 131.9a2.7 2.7 0 0 1 3 2.6l-.1 1.2-.4 .5M251.2 120.8l-.7 .4M252.6 123.2l-.7 .4M252.6 134.7l-.2 .1M10.1 143.5h198.3M10.1 148.8h198.3M10.1 154.1h198.3M10.1 159.4h198.3M224.6 149.6l.7 .4 .1 .4M225 155.9l.6 .3M225.4 151.1l-.7 .6 2 7M228.1 159.6l2.1 7"/>
<path d="M229.4 153.5l-.6 .6 2 7M230.8 153.2l.8 .4 2 7.1M233.9 150.5l.7 .4M237.3 154.8a.71 .71 0 0 1 1.1-.3 .71 .71 0 0 1-.1 1.1 .92 .92 0 0 1-.5 .8 .92 .92 0 0 1-1-.1v-.6zM237.8 146.9l3 10M238.2 154.2a1.57 1.57 0 0 0-1.4 2.4M239.6 141.1a.66 .66 0 0 1 .9-.4 .66 .66 0 0 1 .2 .9 1.25 1.25 0 0 1-1.5 1.1 1.6 1.6 0 0 1 .4-1.6zM240.5 140.5a1.57 1.57 0 0 0-1.4 2.4M244.5 141.6l-1.1 .6M247 143l-1.1 .7M253.9 156.2l1.1 .6M257.5 150.1l1 .6"/>
<path d="M10.1 164.8h198.3M10.1 170.1h198.3M10.1 175.4h198.3M215.2 173.4l1 .6M215.8 175.6l.8 .5M216.7 169.5l1 .6M221.6 177l1 .6M222.2 179.3l1.1 .6M223 173.1l1.1 .6M225.2 178.6l.3 .2M231.7 161.3l.9 3.1M233.2 176.6l19.6 67"/>
<path d="M233.3 161l.7 2.2M235.7 175.3l20.7 70.4M237.3 174.5l14.9 50.9M241.2 165.1l1 .7M241.2 174.2l1 .6M242.6 162.7l1.1 .6M245.9 174.3l14.3 48.6M270.9 165.2l-1.1 .6M10.1 180.7h198.3M10.1 186h198.3M10.1 191.3h198.3M10.1 196.6h198.3"/>
<path d="M10.1 201.9h198.3M10.1 207.3h198.3M10.1 212.6h198.3M10.1 217.9h198.3M10.1 223.2h198.3M10.1 228.5h198.3M10.1 233.8h198.3M10.1 239.1h198.3M251.9 227.8l1 .6M254.8 223.2l1.1 .6M260.3 222.9l1.1 .7M263.6 227.9l1 .6"/>
<path d="M276.5 227.4l1.1 .6M277.8 224.6l-.1 .9M278.7 229.4l.6 .4M282.6 228.6l1.1 .7M282.6 227.3l-.2 1M288.6 228.9l-.3 .9M308.8 232l-.4 .9M10.1 244.5h198.3M10.1 249.8h198.3M10.1 255.1h198.3M257 245.2l1.1 .6M10.1 260.4h198.3"/>
<path d="M10.1 265.7h198.3M10.1 271h198.3M10.1 281.6h198.3"/>
</g>
<g fill="#000">
<circle cx="256.4" cy="88.9" r=".18"/>
<circle cx="235.7" cy="126.4" r=".18"/>
<circle cx="240.8" cy="140.9" r=".18"/>
<circle cx="257.5" cy="150.1" r=".18"/>
<circle cx="223.6" cy="170.9" r=".18"/>
<circle cx="226" cy="178.3" r=".18"/>
<circle cx="311.1" cy="232.4" r=".18"/>
</g>
<g fill="none" stroke="#000" stroke-width=".71">
<path d="M10.1 9.9h400v277.1h-400zM70.1 6.5v3.4M140.1 6.5v3.4M207.2 5h5.8l-2.9 4.9zM210.1 0v9.9M280.1 6.5v3.4M350.1 6.5v3.4M6.7 74.2h3.4M410.1 74.2h3.5M.1 148.5h10M5.1 145.6l5 2.9-5 2.9zM410.1 148.5h10"/>
<path d="M410.1 148.5l5-2.9v5.8zM6.7 222.7h3.4M410.1 222.7h3.5M70.1 287v3.4M140.1 287v3.4M210.1 287v10M210.1 287l2.9 5h-5.8zM280.1 287v3.4M350.1 287v3.4"/>
</g>
<path d="M270.1 257h140v30h-140zM303.2 257v16M350.1 257v30M390.1 257v12M270.1 265h33.1M270.1 273h80M350.1 277h60M350.1 269h60M350.1 263h60M370.1 277v10M390.1 277v10" fill="none" stroke="#000" stroke-width=".51"/>
<text font-size="12.6" x="142" y="25.8">SMK_XXXSMT_GASPEDAL03</text>
<text font-size="9.4" x="179.6" y="37.6">PED-SMT-03-ACE01</text>
<g font-size="6.3">
<text x="281.3" y="66.7">MUELLE COMPRESION ACELERADOR IDRef: 666</text>
<text x="281.3" y="73.9">Ref: Muelle compresión 124 x 36 x 4</text>
<text x="281.3" y="81.1">Longitud libre: 124 mm</text>
<text x="281.3" y="88.3">Diámetro exterior: 36 mm</text>
<text x="281.3" y="95.5">Diámetro del hilo: 4 mm</text>
<text x="281.3" y="102.7">Formado por 8 espiras</text>
<text x="281.3" y="109.9">Cuerda de piano EN 10270-1</text>
<text x="281.3" y="117.1">Extremos rectificados.</text>
<text x="281.3" y="124.2">Muelle con acabado en cincado.</text>
<text x="281.3" y="138.6">El muelle se acomoda en una cuna, su diámetro</text>
<text x="281.3" y="145.8">interno debe ser ligeramente mayor a 26 mm</text>
</g>
<g font-size="4.7">
<text x="304.6" y="261.2">Plano ENSAMBLAJE</text>
<text x="304.6" y="266.6">pedal ACELERADOR</text>
<text x="304.6" y="272">SMT v3</text>
</g>
<g font-size="4.2">
<text x="34" y="9.6">6</text>
<text x="104" y="9.6">5</text>
<text x="174" y="9.6">4</text>
<text x="244" y="9.6">3</text>
<text x="314" y="9.6">2</text>
<text x="384" y="9.6">1</text>
<text x="6.8" y="38.7">D</text>
<text x="410.6" y="38.7">D</text>
<text x="7" y="112.9">C</text>
<text x="410.8" y="112.9">C</text>
<text x="7" y="187.1">B</text>
<text x="410.8" y="187.1">B</text>
<text x="7" y="261.4">A</text>
<text x="410.8" y="261.4">A</text>
<text x="34" y="290.4">6</text>
<text x="104" y="290.4">5</text>
<text x="174" y="290.4">4</text>
<text x="244" y="290.4">3</text>
<text x="314" y="290.4">2</text>
<text x="384" y="290.4">1</text>
</g>
<g font-size="3.9">
<text x="11" y="99.6">ITEM</text>
<text x="21.1" y="99.6">QTY</text>
<text x="49.6" y="99.6">PART NUMBER</text>
<text x="135.2" y="99.6">DESCRIPTION</text>
<text x="197.9" y="99.7">ID Ref</text>
<text x="14.2" y="104.9">1</text>
<text x="23.3" y="104.9">1</text>
<text x="29.3" y="105">Arandela de goma M8</text>
<text x="95.7" y="105">Arandela de goma M8</text>
<text x="199.8" y="104.9">782</text>
<text x="14.2" y="110.2">2</text>
<text x="23.3" y="110.2">2</text>
<text x="29.3" y="110.3">Cojinete IGUS Clase G GFM-0810-04</text>
<text x="95.7" y="110.3">Cojinete IGUS Clase G GFM-0810-04</text>
<text x="199.8" y="110.2">663</text>
<text x="14.2" y="115.5">3</text>
<text x="23.3" y="115.5">2</text>
<text x="29.3" y="115.6">Cojinete IGUS Clase G GFM-081014-06</text>
<text x="95.7" y="115.7">Cojinete IGUS De=10/Di=8/L=6.</text>
<text x="199.8" y="115.5">664</text>
<text x="14.2" y="120.9">4</text>
<text x="23.3" y="120.9">2</text>
<text x="29.3" y="120.9">DIN 125 - A 3,2</text>
<text x="95.7" y="120.9">Washer</text>
<text x="14.2" y="126.2">5</text>
<text x="14.2" y="131.5">6</text>
<text x="23.3" y="126.2">5</text>
<text x="23.3" y="131.5">3</text>
<text x="29.3" y="126.2">DIN 125 - A 6,4</text>
<text x="29.3" y="131.5">DIN 125 - A 8,4</text>
<text x="95.7" y="126.3">Washer</text>
<text x="95.7" y="131.6">Washer</text>
<text x="14.2" y="136.8">7</text>
<text x="23.3" y="136.8">2</text>
<text x="29.3" y="136.8">DIN 471 - 8x0,8</text>
<text x="95.7" y="136.9">Retaining rings for shaft</text>
<text x="14.2" y="142.2">8</text>
<text x="23.3" y="142.2">2</text>
<text x="29.3" y="142.2">DIN 9021 - 8,4</text>
<text x="95.7" y="142.2">Washer</text>
<text x="14.2" y="147.4">9</text>
<text x="23.3" y="147.4">1</text>
<text x="29.3" y="147.4">DIN 912 - M3 x 10</text>
<text x="95.7" y="147.5">Cylinder Head Cap Screw</text>
<text x="13.2" y="152.7">10</text>
<text x="23.3" y="152.7">1</text>
<text x="29.3" y="152.7">DIN 912 - M3 x 12</text>
<text x="95.7" y="152.8">Cylinder Head Cap Screw</text>
<text x="13.2" y="158">11</text>
<text x="23.3" y="158">1</text>
<text x="29.3" y="158">DIN 912 - M3 x 25</text>
<text x="95.7" y="158.1">Cylinder Head Cap Screw</text>
<text x="13.2" y="163.4">12</text>
<text x="23.3" y="163.4">1</text>
<text x="29.3" y="163.4">DIN 912 - M3 x 6</text>
<text x="95.7" y="163.4">Cylinder Head Cap Screw</text>
<text x="13.2" y="168.7">13</text>
<text x="13.2" y="174">14</text>
<text x="23.3" y="168.7">2</text>
<text x="23.3" y="174">1</text>
<text x="29.3" y="168.7">DIN 912 - M6 x 16</text>
<text x="29.3" y="174">DIN 933 - M6 x 30</text>
<text x="95.7" y="168.8">Cylinder Head Cap Screw</text>
<text x="13.2" y="179.3">15</text>
<text x="23.3" y="179.3">1</text>
<text x="29.3" y="179.3">DIN 933 - M8 x 65</text>
<text x="95.7" y="174.1">Hex-Head Bolt</text>
<text x="95.7" y="179.4">Hex-Head Bolt</text>
<text x="13.2" y="184.6">16</text>
<text x="23.3" y="184.6">3</text>
<text x="29.3" y="184.6">DIN 934 - M6</text>
<text x="95.7" y="184.6">Hex Nut</text>
<text x="13.2" y="189.9">17</text>
<text x="23.3" y="189.9">3</text>
<text x="29.3" y="189.9">DIN 934 - M8</text>
<text x="95.7" y="189.9">Hex Nut</text>
<text x="13.2" y="195.2">18</text>
<text x="23.3" y="195.2">3</text>
<text x="29.3" y="195.2">DIN 985 - M3</text>
<text x="95.7" y="195.2">Hex Nut</text>
<text x="13.2" y="200.6">19</text>
<text x="23.3" y="200.6">3</text>
<text x="29.3" y="200.6">DIN 985 - M6</text>
<text x="95.7" y="200.5">Hex Nut</text>
<text x="13.2" y="205.9">20</text>
<text x="23.3" y="205.9">2</text>
<text x="29.3" y="205.9">DIN 985 - M8</text>
<text x="95.7" y="205.9">Hex Nut</text>
<text x="13.2" y="211.2">21</text>
<text x="23.3" y="211.2">2</text>
<text x="29.3" y="211.2">IGUS GTM_0815_005</text>
<text x="95.7" y="211.2">Arandela de ajuste M8 e=0.5</text>
<text x="198.7" y="211.2">2559</text>
<text x="13.2" y="216.5">22</text>
<text x="13.2" y="221.8">23</text>
<text x="23.3" y="216.5">1</text>
<text x="23.3" y="221.8">1</text>
<text x="29.3" y="216.5">P-BTC-05-APOT02</text>
<text x="29.3" y="221.8">P-BTC-05-CSP01</text>
<text x="95.7" y="216.6">Brazo potenciometro pedales 6. Chapa 6 mm</text>
<text x="95.7" y="221.9">Chapa soporte potenciometro. e=2mm</text>
<text x="198.7" y="216.5">2551</text>
<text x="198.7" y="221.8">2550</text>
<text x="13.2" y="227.1">24</text>
<text x="23.3" y="227.1">1</text>
<text x="29.3" y="227.1">P-BTC-05-EMP01</text>
<text x="95.7" y="227.2">Manivela potenciometro pedales 6. e=2mm</text>
<text x="198.7" y="227.1">2552</text>
<text x="13.2" y="232.5">25</text>
<text x="23.3" y="232.5">1</text>
<text x="29.3" y="232.5">P-BTC-05-MANA01</text>
<text x="95.7" y="232.5">Chapa para extremo del pedal union potenciometro. e=2 mm</text>
<text x="198.7" y="232.5">2553</text>
<text x="13.2" y="237.7">26</text>
<text x="23.3" y="237.7">1</text>
<text x="29.3" y="237.7">P-BTC-V002-CAZOL001</text>
<text x="95.7" y="237.9">Cazoleta reposa muelle inferior</text>
<text x="199.8" y="237.7">893</text>
<text x="13.2" y="243.1">27</text>
<text x="23.3" y="243.1">1</text>
<text x="29.3" y="243.1">P-BTC-V002-EJE001</text>
<text x="95.7" y="243.2">Varilla roscada M8 calidad 8.8 longitud 238mm</text>
<text x="199.8" y="243.1">789</text>
<text x="13.2" y="248.4">28</text>
<text x="23.3" y="248.4">1</text>
<text x="29.3" y="248.4">P-BTC-V003-CAZOLA001</text>
<text x="95.7" y="248.5">Cazoleta reposa muelle superior</text>
<text x="199.8" y="248.4">894</text>
<text x="13.2" y="253.7">29</text>
<text x="23.3" y="253.7">1</text>
<text x="29.3" y="253.7">P-BTC-V004-MUELLEG001</text>
<text x="95.7" y="253.8">M. compresión 124.00x36.00x4.00 Zinc 8 espiras</text>
<text x="199.8" y="253.7">666</text>
<text x="13.2" y="259">30</text>
<text x="23.3" y="259">1</text>
<text x="29.3" y="259">P-SMT-01-APEA02</text>
<text x="95.7" y="259.1">Atornillamiento Pedal Embrague y Freno</text>
<text x="13.2" y="264.3">31</text>
<text x="13.2" y="269.7">32</text>
<text x="23.3" y="264.3">1</text>
<text x="23.3" y="269.6">1</text>
<text x="29.3" y="264.3">PED-AUT-06-EJEM01</text>
<text x="29.3" y="269.7">PED-AUT-06-ESP01</text>
<text x="95.7" y="264.4">Eje de la rotula de los pedales v6</text>
<text x="95.7" y="269.7">Soporte de los Pedales v6</text>
<text x="198.7" y="264.3">2558</text>
<text x="198.7" y="269.7">2556</text>
<text x="13.2" y="275">33</text>
<text x="23.3" y="275">1</text>
<text x="29.3" y="275">Potenciómetro Giratorio. FARNELL</text>
<text x="95.7" y="275">Potenciómetro Giratorio, Plástico Conductivo, Serie 357, 5</text>
<text x="198.7" y="275">2694</text>
<text x="95.7" y="280.3">kohm, Lineal, 1, 1 W, Panel</text>
<text x="13.2" y="285.6">34</text>
<text x="23.3" y="285.6">1</text>
<text x="29.3" y="285.6">ZNT PHSA8</text>
<text x="95.7" y="285.7">Rotula M8x1.25</text>
<text x="199.8" y="285.6">672</text>
</g>
<text font-size="3.1" x="352.4" y="275">SMK_XXXSMT_GASPEDAL03-ENS01</text>
<g font-size="2.4">
<text x="271.2" y="259.7">SCALE:</text>
<text x="350.6" y="261">DRAWN: Adrian Parro</text>
<text x="391.2" y="260.6">22/04/2016</text>
<text x="350.6" y="267">CHECKED: Antonio Garcia</text>
<text x="391.2" y="266.7">25/04/2016</text>
<text x="350.6" y="271.4">DWG NO:</text>
<text x="351.6" y="279.3">REV</text>
<text x="372" y="279.4">SIZE</text>
<text x="391" y="279.6">SHEET</text>
<text x="358.7" y="284.1">1</text>
<text x="377.9" y="283.8">A3</text>
<text x="398.3" y="283.8">1 /5</text>
</g>
</svg>
